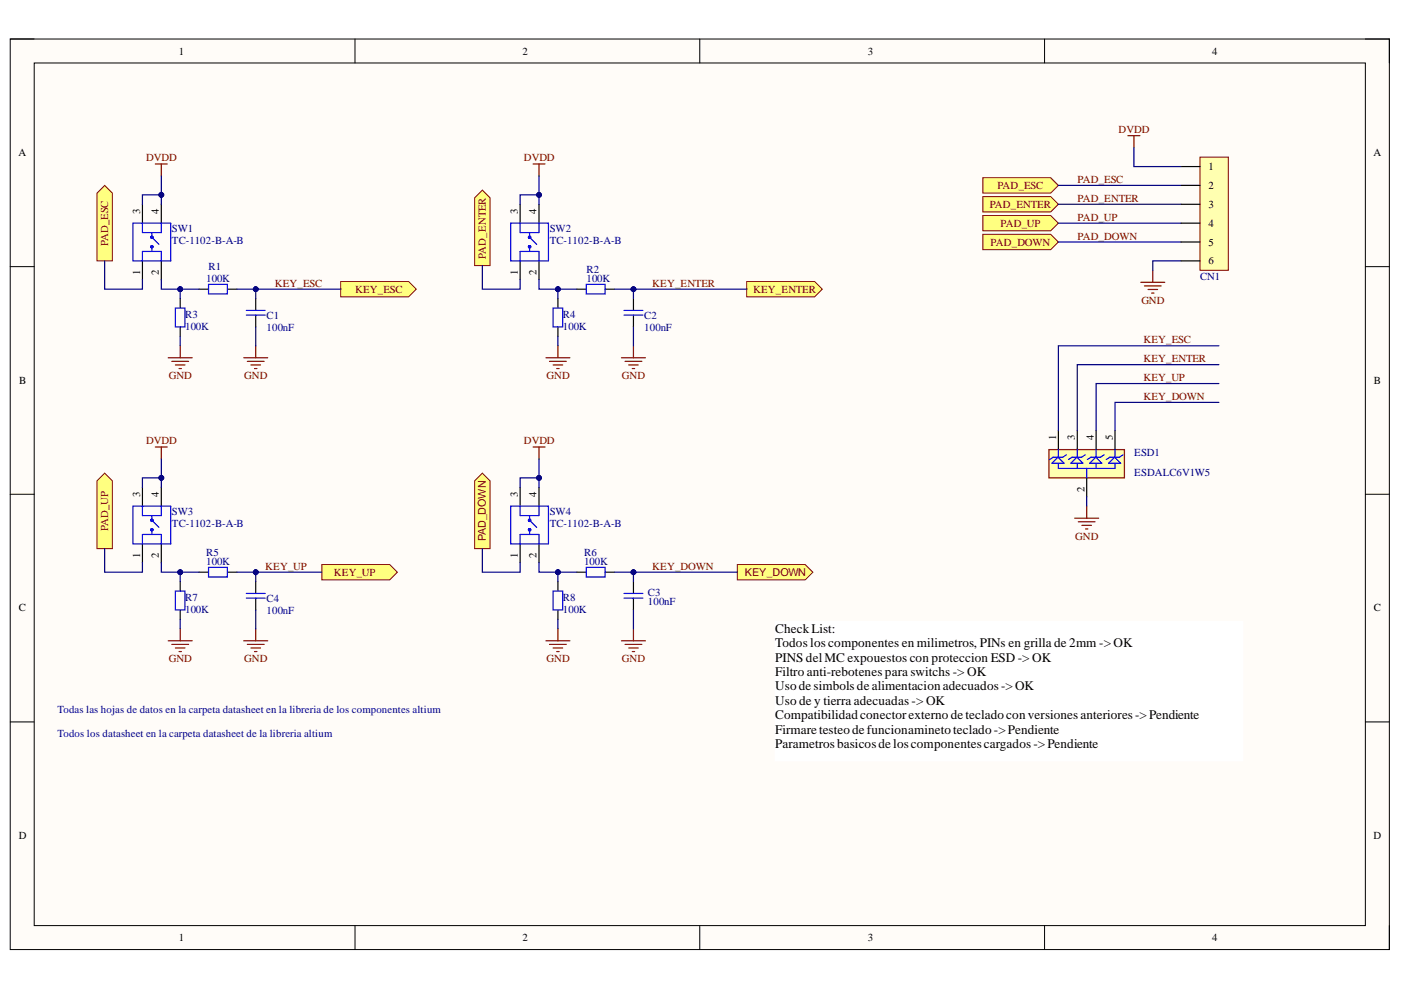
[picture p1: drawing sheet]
<svg xmlns="http://www.w3.org/2000/svg" width="297mm" height="210mm" viewBox="0 0 297 210" stroke-linecap="round" stroke-linejoin="round" font-family="sans-serif">
<path d="M2.2 8.3h292.4v193h-292.4z" fill-rule="evenodd" fill="#fffcf8"/>
<path d="M2.2 8.3h292.4v193h-292.4z" fill="none" stroke="#000" stroke-width=".21"/>
<path d="M7.3 13.4h282.2v182.8h-282.2z" fill-rule="evenodd" fill="#fffcf8"/>
<g fill="none" stroke="#000" stroke-width=".21">
<path d="M2.2 8.3h5.1M7.3 13.4h282.2v182.8h-282.2zM75.3 8.3v5M148.4 8.3v5M221.5 8.3v5.1M289.5 8.3h5.1v5.1M2.2 56.5h5.1M289.5 56.5h5.1M2.2 104.8h5.1M289.5 104.8h5.1M2.2 153.1h5.1M289.5 153.1h5.1"/>
<path d="M75.3 196.2v5.1M148.4 196.2v5.1M221.5 196.2v5.1M294.6 196.2v5.1"/>
</g>
<path d="M164.3 131.8h99.2v29.5h-99.2z" fill-rule="evenodd" fill="#fff"/>
<path d="M164.3 131.8h99.2v29.5h-99.2z" fill="none" stroke="#fff" stroke-width=".21"/>
<path d="M30.2 43.3v4M30.2 55.3v4M34.2 43.3v4M34.2 55.3v4" fill="none" stroke="#000" stroke-width=".25"/>
<g fill="none" stroke="#00f" stroke-width=".25">
<path d="M28.2 47.3h8v8h-8zM30.2 47.3v2h4v-2M30.2 55.3v-2h4v2M32.2 49.3v1l1.5 1.5M32.2 52.3v1"/>
<circle cx="32.2" cy="52.3" r=".24"/>
<circle cx="32.2" cy="50.3" r=".24"/>
</g>
<path d="M100.6 101.9l1.7-1.6 1.6 1.6v14.4h-3.3z" fill-rule="evenodd" fill="#ffff80"/>
<path d="M100.6 101.9l1.7-1.6 1.6 1.6v14.4h-3.3z" fill="none" stroke="#800000" stroke-width=".21"/>
<path d="M32.9 34.8h2.6M34.2 34.8v2.5M35.7 75.9h5M36.4 76.6h3.6M37.2 77.4h2M38 78.1h.5M38.2 73.3v2.6M51.7 75.9h5.1M52.4 76.6h3.6M53.2 77.4h2M54 78.1h.5M54.2 73.3v2.6" fill="none" stroke="#800000" stroke-width=".25"/>
<path d="M54.2 63.3v2.5M54.2 66.8v2.5" fill="none" stroke="#000" stroke-width=".25"/>
<path d="M52.2 66.8h4M52.2 65.8h4" fill="none" stroke="#00f" stroke-width=".25"/>
<path d="M156.3 119.7h14.4l1.6 1.6-1.6 1.6h-14.4z" fill-rule="evenodd" fill="#ffff80"/>
<path d="M156.3 119.7h14.4l1.6 1.6-1.6 1.6h-14.4z" fill="none" stroke="#800000" stroke-width=".21"/>
<path d="M110.3 43.3v4M110.3 55.3v4M114.3 43.3v4M114.3 55.3v4M134.3 63.3v2.5M134.3 66.8v2.5" fill="none" stroke="#000" stroke-width=".25"/>
<g fill="none" stroke="#00f" stroke-width=".25">
<path d="M108.3 47.3h8v8h-8zM110.3 47.3v2h4v-2M110.3 55.3v-2h4v2M112.3 49.3v1l1.5 1.5M112.3 52.3v1M132.3 66.8h4M132.3 65.8h4"/>
<circle cx="112.3" cy="50.3" r=".24"/>
<circle cx="112.3" cy="52.3" r=".24"/>
</g>
<path d="M113 34.8h2.6M114.3 34.8v2.5M115.7 75.9h5.1M116.5 76.6h3.6M117.3 77.4h2M118 78.1h.5M118.3 73.3v2.6M131.8 75.9h5M132.5 76.6h3.6M133.3 77.4h2M134 78.1h.6M134.3 73.3v2.6" fill="none" stroke="#800000" stroke-width=".25"/>
<path d="M68.2 119.7h14.4l1.7 1.6-1.7 1.6h-14.4z" fill-rule="evenodd" fill="#ffff80"/>
<path d="M68.2 119.7h14.4l1.7 1.6-1.7 1.6h-14.4z" fill="none" stroke="#800000" stroke-width=".21"/>
<path d="M22.2 100.3l1.6 1.6v14.4h-3.2v-14.4z" fill-rule="evenodd" fill="#ffff80"/>
<path d="M22.2 100.3l1.6 1.6v14.4h-3.2v-14.4z" fill="none" stroke="#800000" stroke-width=".21"/>
<path d="M30.2 103.3v4M30.2 115.3v4M34.2 103.3v4M34.2 115.3v4M54.2 123.3v2.5M54.2 126.8v2.5" fill="none" stroke="#000" stroke-width=".25"/>
<g fill="none" stroke="#00f" stroke-width=".25">
<path d="M28.2 107.3h8v8h-8zM30.2 107.3v2h4v-2M30.2 115.3v-2h4v2M32.2 109.3v1l1.5 1.5M32.2 112.3v1M52.2 126.8h4M52.2 125.8h4"/>
<circle cx="32.2" cy="112.3" r=".24"/>
<circle cx="32.2" cy="110.3" r=".24"/>
</g>
<path d="M32.9 94.8h2.6M34.2 94.8v2.5M35.7 135.9h5M36.4 136.6h3.6M37.2 137.4h2M38 138.1h.5M38.2 133.3v2.6M51.7 135.9h5.1M52.4 136.6h3.6M53.2 137.4h2M54 138.1h.5M54.2 133.3v2.6" fill="none" stroke="#800000" stroke-width=".25"/>
<path d="M158.3 59.7h14.4l1.6 1.6-1.6 1.6h-14.4z" fill-rule="evenodd" fill="#ffff80"/>
<path d="M158.3 59.7h14.4l1.6 1.6-1.6 1.6h-14.4z" fill="none" stroke="#800000" stroke-width=".21"/>
<path d="M100.6 41.9l1.7-1.6 1.6 1.6v14.4h-3.3z" fill-rule="evenodd" fill="#ffff80"/>
<path d="M100.6 41.9l1.7-1.6 1.6 1.6v14.4h-3.3z" fill="none" stroke="#800000" stroke-width=".21"/>
<path d="M110.3 103.3v4M110.3 115.3v4M114.3 103.3v4M114.3 115.3v4M134.3 123.3v2.5M134.3 126.8v2.5" fill="none" stroke="#000" stroke-width=".25"/>
<g fill="none" stroke="#00f" stroke-width=".25">
<path d="M108.3 107.3h8v8h-8zM110.3 107.3v2h4v-2M110.3 115.3v-2h4v2M112.3 109.3v1l1.5 1.5M112.3 112.3v1M132.3 126.8h4M132.3 125.8h4"/>
<circle cx="112.3" cy="110.3" r=".24"/>
<circle cx="112.3" cy="112.3" r=".24"/>
</g>
<path d="M113 94.8h2.6M114.3 94.8v2.5M115.7 135.9h5.1M116.5 136.6h3.6M117.3 137.4h2M118 138.1h.5M118.3 133.3v2.6M131.8 135.9h5M132.5 136.6h3.6M133.3 137.4h2M134 138.1h.6M134.3 133.3v2.6" fill="none" stroke="#800000" stroke-width=".25"/>
<path d="M22.2 39.3l1.6 1.6v14.4h-3.2v-14.4z" fill-rule="evenodd" fill="#ffff80"/>
<path d="M22.2 39.3l1.6 1.6v14.4h-3.2v-14.4z" fill="none" stroke="#800000" stroke-width=".21"/>
<path d="M72.2 59.7h14.4l1.7 1.6-1.7 1.6h-14.4z" fill-rule="evenodd" fill="#ffff80"/>
<path d="M72.2 59.7h14.4l1.7 1.6-1.7 1.6h-14.4z" fill="none" stroke="#800000" stroke-width=".21"/>
<path d="M208.4 49.7h14.4l1.6 1.6-1.6 1.6h-14.4z" fill-rule="evenodd" fill="#ffff80"/>
<path d="M208.4 49.7h14.4l1.6 1.6-1.6 1.6h-14.4z" fill="none" stroke="#800000" stroke-width=".21"/>
<path d="M208.4 45.7h14.4l1.6 1.6-1.6 1.6h-14.4z" fill-rule="evenodd" fill="#ffff80"/>
<path d="M208.4 45.7h14.4l1.6 1.6-1.6 1.6h-14.4z" fill="none" stroke="#800000" stroke-width=".21"/>
<path d="M208.4 41.7h14.4l1.6 1.6-1.6 1.6h-14.4z" fill-rule="evenodd" fill="#ffff80"/>
<path d="M208.4 41.7h14.4l1.6 1.6-1.6 1.6h-14.4z" fill="none" stroke="#800000" stroke-width=".21"/>
<path d="M208.4 37.7h14.4l1.6 1.6-1.6 1.6h-14.4z" fill-rule="evenodd" fill="#ffff80"/>
<path d="M208.4 37.7h14.4l1.6 1.6-1.6 1.6h-14.4z" fill="none" stroke="#800000" stroke-width=".21"/>
<path d="M239.1 28.8h2.6M240.4 28.8v2.5" fill="none" stroke="#800000" stroke-width=".25"/>
<path d="M222.4 95.3h16v6h-16z" fill-rule="evenodd" fill="#ffffb0"/>
<path d="M241.9 59.9h5.1M244.4 57.3v2.6M242.6 60.6h3.6M243.4 61.4h2M244.2 62.1h.5M222.4 95.3h16v6h-16zM227.9 109.9h5M228.6 110.6h3.6M229.4 111.4h2M230.1 112.1h.6M230.4 107.3v2.6" fill="none" stroke="#800000" stroke-width=".25"/>
<g fill="none" stroke="#000" stroke-width=".25">
<path d="M38.2 63.3v2M38.2 69.3v2M42.2 61.3h2M48.2 61.3h2M118.3 63.3v2M118.3 69.3v2M122.3 61.3h2M128.3 61.3h2M224.4 91.3v4M228.4 91.3v4M232.4 91.3v4M236.4 91.3v4"/>
<path d="M230.4 101.3v4M38.2 123.3v2M38.2 129.3v2M42.2 121.3h2M48.2 121.3h2M118.3 123.3v2M118.3 129.3v2M122.3 121.3h2M128.3 121.3h2"/>
</g>
<g fill="none" stroke="#00f" stroke-width=".25">
<path d="M37.2 65.3h2v4h-2zM44.2 60.3h4v2h-4zM117.3 65.3h2v4h-2zM124.3 60.3h4v2h-4zM224.3 96.9l1.3 1.3h-2.6zM224.4 95.3v1.5M224.4 98.3v1h12v-1M226.1 96.4l-.8 .5h-2l-.8 .5M228.3 96.9l1.3 1.3h-2.6zM228.4 95.3v1.5M228.4 98.3v1M230.1 96.4l-.8 .5h-2l-.8 .5"/>
<path d="M230.4 99.3v2M231 98.2l1.3-1.3 1.3 1.3zM232.4 95.3v1.5M232.4 98.3v1M234.1 96.4l-.8 .5h-2l-.8 .5M236.3 96.9l1.3 1.3h-2.5zM236.4 95.3v1.5M238.1 96.4l-.8 .5h-2l-.8 .5M37.2 125.3h2v4h-2zM44.2 120.3h4v2h-4zM117.3 125.3h2v4h-2zM124.3 120.3h4v2h-4z"/>
</g>
<path d="M134.3 61.3v2" fill="none" stroke="#000080" stroke-width=".25"/>
<circle cx="134.3" cy="61.3" r=".51" fill="#000080"/>
<circle cx="134.3" cy="61.3" r=".51" fill="none" stroke="#000080" stroke-width=".21"/>
<path d="M22.2 55.3v6h8v-2M22.2 116.3v5h8v-2M34.2 119.3v2h8" fill="none" stroke="#000080" stroke-width=".25"/>
<circle cx="38.2" cy="121.3" r=".51" fill="#000080"/>
<circle cx="38.2" cy="121.3" r=".51" fill="none" stroke="#000080" stroke-width=".21"/>
<path d="M34.2 59.3v2h8" fill="none" stroke="#000080" stroke-width=".25"/>
<circle cx="38.2" cy="61.3" r=".51" fill="#000080"/>
<circle cx="38.2" cy="61.3" r=".51" fill="none" stroke="#000080" stroke-width=".21"/>
<path d="M50.2 121.3h4v2" fill="none" stroke="#000080" stroke-width=".25"/>
<circle cx="54.2" cy="121.3" r=".51" fill="#000080"/>
<circle cx="54.2" cy="121.3" r=".51" fill="none" stroke="#000080" stroke-width=".21"/>
<path d="M50.2 61.3h22" fill="none" stroke="#000080" stroke-width=".25"/>
<circle cx="54.2" cy="61.3" r=".51" fill="#000080"/>
<circle cx="54.2" cy="61.3" r=".51" fill="none" stroke="#000080" stroke-width=".21"/>
<path d="M54.2 121.3h14" fill="none" stroke="#000080" stroke-width=".25"/>
<circle cx="54.2" cy="121.3" r=".51" fill="#000080"/>
<circle cx="54.2" cy="121.3" r=".51" fill="none" stroke="#000080" stroke-width=".21"/>
<path d="M102.3 56.3v5h8v-2M102.3 116.3v5h8v-2M114.3 119.3v2h8" fill="none" stroke="#000080" stroke-width=".25"/>
<circle cx="118.3" cy="121.3" r=".51" fill="#000080"/>
<circle cx="118.3" cy="121.3" r=".51" fill="none" stroke="#000080" stroke-width=".21"/>
<path d="M114.3 59.3v2h8" fill="none" stroke="#000080" stroke-width=".25"/>
<circle cx="118.3" cy="61.3" r=".51" fill="#000080"/>
<circle cx="118.3" cy="61.3" r=".51" fill="none" stroke="#000080" stroke-width=".21"/>
<path d="M130.3 121.3h4v2" fill="none" stroke="#000080" stroke-width=".25"/>
<circle cx="134.3" cy="121.3" r=".51" fill="#000080"/>
<circle cx="134.3" cy="121.3" r=".51" fill="none" stroke="#000080" stroke-width=".21"/>
<path d="M130.3 61.3h28" fill="none" stroke="#000080" stroke-width=".25"/>
<circle cx="134.3" cy="61.3" r=".51" fill="#000080"/>
<circle cx="134.3" cy="61.3" r=".51" fill="none" stroke="#000080" stroke-width=".21"/>
<path d="M134.3 121.3h22" fill="none" stroke="#000080" stroke-width=".25"/>
<circle cx="134.3" cy="121.3" r=".51" fill="#000080"/>
<circle cx="134.3" cy="121.3" r=".51" fill="none" stroke="#000080" stroke-width=".21"/>
<path d="M258.4 73.3h-34v18M258.4 77.3h-30v14M258.4 81.3h-26v10M258.4 85.3h-22v6M38.2 121.3v2" fill="none" stroke="#000080" stroke-width=".25"/>
<circle cx="38.2" cy="121.3" r=".51" fill="#000080"/>
<circle cx="38.2" cy="121.3" r=".51" fill="none" stroke="#000080" stroke-width=".21"/>
<path d="M38.2 61.3v2" fill="none" stroke="#000080" stroke-width=".25"/>
<circle cx="38.2" cy="61.3" r=".51" fill="#000080"/>
<circle cx="38.2" cy="61.3" r=".51" fill="none" stroke="#000080" stroke-width=".21"/>
<path d="M54.2 61.3v2" fill="none" stroke="#000080" stroke-width=".25"/>
<circle cx="54.2" cy="61.3" r=".51" fill="#000080"/>
<circle cx="54.2" cy="61.3" r=".51" fill="none" stroke="#000080" stroke-width=".21"/>
<path d="M118.3 121.3v2" fill="none" stroke="#000080" stroke-width=".25"/>
<circle cx="118.3" cy="121.3" r=".51" fill="#000080"/>
<circle cx="118.3" cy="121.3" r=".51" fill="none" stroke="#000080" stroke-width=".21"/>
<path d="M118.3 61.3v2" fill="none" stroke="#000080" stroke-width=".25"/>
<circle cx="118.3" cy="61.3" r=".51" fill="#000080"/>
<circle cx="118.3" cy="61.3" r=".51" fill="none" stroke="#000080" stroke-width=".21"/>
<g fill="none" stroke="#000080" stroke-width=".25">
<path d="M224.4 39.3h26M224.4 43.3h26M224.4 47.3h26M224.4 51.3h26M250.4 55.3h-6v2M38.2 71.3v2M54.2 69.3v4M118.3 71.3v2M134.3 69.3v4M230.4 105.3v2M38.2 131.3v2M54.2 129.3v4"/>
<path d="M118.3 131.3v2M134.3 129.3v4"/>
</g>
<path d="M254.4 33.3h6v24h-6z" fill-rule="evenodd" fill="#ffffb0"/>
<path d="M254.4 33.3h6v24h-6z" fill="none" stroke="#800000" stroke-width=".21"/>
<path d="M250.4 39.3h4M250.4 35.3h4M250.4 55.3h4M250.4 51.3h4M250.4 47.3h4M250.4 43.3h4" fill="none" stroke="#000" stroke-width=".25"/>
<path d="M34.2 37.3v6" fill="none" stroke="#000080" stroke-width=".25"/>
<circle cx="34.2" cy="41.3" r=".51" fill="#000080"/>
<circle cx="34.2" cy="41.3" r=".51" fill="none" stroke="#000080" stroke-width=".21"/>
<path d="M34.2 97.3v6" fill="none" stroke="#000080" stroke-width=".25"/>
<circle cx="34.2" cy="101.3" r=".51" fill="#000080"/>
<circle cx="34.2" cy="101.3" r=".51" fill="none" stroke="#000080" stroke-width=".21"/>
<path d="M114.3 37.3v6" fill="none" stroke="#000080" stroke-width=".25"/>
<circle cx="114.3" cy="41.3" r=".51" fill="#000080"/>
<circle cx="114.3" cy="41.3" r=".51" fill="none" stroke="#000080" stroke-width=".21"/>
<path d="M114.3 97.3v6" fill="none" stroke="#000080" stroke-width=".25"/>
<circle cx="114.3" cy="101.3" r=".51" fill="#000080"/>
<circle cx="114.3" cy="101.3" r=".51" fill="none" stroke="#000080" stroke-width=".21"/>
<path d="M34.2 41.3h-4v2" fill="none" stroke="#000080" stroke-width=".25"/>
<circle cx="34.2" cy="41.3" r=".51" fill="#000080"/>
<circle cx="34.2" cy="41.3" r=".51" fill="none" stroke="#000080" stroke-width=".21"/>
<path d="M114.3 41.3h-4v2" fill="none" stroke="#000080" stroke-width=".25"/>
<circle cx="114.3" cy="41.3" r=".51" fill="#000080"/>
<circle cx="114.3" cy="41.3" r=".51" fill="none" stroke="#000080" stroke-width=".21"/>
<path d="M34.2 101.3h-4v2" fill="none" stroke="#000080" stroke-width=".25"/>
<circle cx="34.2" cy="101.3" r=".51" fill="#000080"/>
<circle cx="34.2" cy="101.3" r=".51" fill="none" stroke="#000080" stroke-width=".21"/>
<path d="M114.3 101.3h-4v2" fill="none" stroke="#000080" stroke-width=".25"/>
<circle cx="114.3" cy="101.3" r=".51" fill="#000080"/>
<circle cx="114.3" cy="101.3" r=".51" fill="none" stroke="#000080" stroke-width=".21"/>
<path d="M240.4 31.3v4h10" fill="none" stroke="#000080" stroke-width=".25"/>
<g font-size="2.8">
<text x="164.3" y="134.2">CheckList:</text>
<text x="164.3" y="137.2">Todos los componentes en milimetros, PINs en grilla de 2mm -&gt; OK</text>
<text x="164.3" y="140.3">PINS del MC expouestos con proteccion ESD -&gt; OK</text>
<text x="164.3" y="143.3">Filtro anti-rebotenes para switchs -&gt; OK</text>
<text x="164.3" y="146.4">Usodesimbols dealimentacionadecuados-&gt;OK</text>
<text x="164.3" y="149.4">Uso de y tierra adecuadas -&gt; OK</text>
<text x="164.3" y="152.5">Compatibilidadconectorexternodetecladoconversionesanteriores-&gt;Pendiente</text>
<text x="164.3" y="155.6">Firmaretesteodefuncionaminetoteclado-&gt;Pendiente</text>
<text x="164.3" y="158.6">Parametrosbasicosdeloscomponentescargados-&gt;Pendiente</text>
</g>
<g font-size="2.3">
<text x="37.9" y="11.6">1</text>
<text x="110.8" y="11.6">2</text>
<text x="184" y="11.6">3</text>
<text x="257" y="11.6">4</text>
<text x="3.9" y="33.1">A</text>
<text x="291.2" y="33.1">A</text>
<text x="256.2" y="40.1">2</text>
<text x="256.2" y="36.1">1</text>
<text x="29.7" y="45.3" transform="rotate(-90 29.7 45.3)">3</text>
<text x="33.7" y="45.3" transform="rotate(-90 33.7 45.3)">4</text>
<text x="109.8" y="45.3" transform="rotate(-90 109.8 45.3)">3</text>
<text x="113.8" y="45.3" transform="rotate(-90 113.8 45.3)">4</text>
<text x="256.2" y="44">3</text>
<text x="256.2" y="52.1">5</text>
<text x="256.2" y="48.1">4</text>
<text x="29.7" y="58.2" transform="rotate(-90 29.7 58.2)">1</text>
<text x="33.7" y="58.4" transform="rotate(-90 33.7 58.4)">2</text>
<text x="109.8" y="58.2" transform="rotate(-90 109.8 58.2)">1</text>
<text x="113.8" y="58.4" transform="rotate(-90 113.8 58.4)">2</text>
<text x="256.2" y="56">6</text>
<text x="4.1" y="81.4">B</text>
<text x="291.3" y="81.4">B</text>
<text x="223.9" y="93.3" transform="rotate(-90 223.9 93.3)">1</text>
<text x="227.9" y="93.3" transform="rotate(-90 227.9 93.3)">3</text>
<text x="231.9" y="93.3" transform="rotate(-90 231.9 93.3)">4</text>
<text x="235.9" y="93.3" transform="rotate(-90 235.9 93.3)">5</text>
<text x="29.7" y="105.3" transform="rotate(-90 29.7 105.3)">3</text>
<text x="33.7" y="105.3" transform="rotate(-90 33.7 105.3)">4</text>
<text x="109.8" y="105.3" transform="rotate(-90 109.8 105.3)">3</text>
<text x="113.8" y="105.3" transform="rotate(-90 113.8 105.3)">4</text>
<text x="229.9" y="104.4" transform="rotate(-90 229.9 104.4)">2</text>
<text x="29.7" y="118.2" transform="rotate(-90 29.7 118.2)">1</text>
<text x="33.7" y="118.4" transform="rotate(-90 33.7 118.4)">2</text>
<text x="109.8" y="118.2" transform="rotate(-90 109.8 118.2)">1</text>
<text x="113.8" y="118.4" transform="rotate(-90 113.8 118.4)">2</text>
<text x="4" y="129.6">C</text>
<text x="291.3" y="129.6">C</text>
<text x="4" y="177.9">D</text>
<text x="291.2" y="177.9">D</text>
<text x="37.9" y="199.5">1</text>
<text x="110.8" y="199.5">2</text>
<text x="184" y="199.5">3</text>
<text x="257" y="199.5">4</text>
</g>
<g font-size="2.3" fill="#800000">
<text x="237.2" y="28.2">DVDD</text>
<text x="31" y="34.2">DVDD</text>
<text x="111.1" y="34.2">DVDD</text>
<text x="211.5" y="40.1">PAD_ESC</text>
<text x="228.5" y="38.8">PAD_ESC</text>
<text x="209.9" y="44">PAD_ENTER</text>
<text x="228.5" y="42.8">PAD_ENTER</text>
<text x="228.5" y="46.8">PAD_UP</text>
<text x="22.9" y="52.2" transform="rotate(-90 22.9 52.2)">PAD_ESC</text>
<text x="210" y="52.1">PAD_DOWN</text>
<text x="212.1" y="48.1">PAD_UP</text>
<text x="228.5" y="50.8">PAD_DOWN</text>
<text x="103" y="54.8" transform="rotate(-90 103 54.8)">PAD_ENTER</text>
<text x="58.3" y="60.8">KEY_ESC</text>
<text x="75.3" y="62">KEY_ESC</text>
<text x="138.3" y="60.8">KEY_ENTER</text>
<text x="159.7" y="62">KEY_ENTER</text>
<text x="242" y="64.4">GND</text>
<text x="242.4" y="76.8">KEY_ENTER</text>
<text x="242.4" y="72.8">KEY_ESC</text>
<text x="35.8" y="80.4">GND</text>
<text x="51.8" y="80.4">GND</text>
<text x="115.9" y="80.4">GND</text>
<text x="131.9" y="80.4">GND</text>
<text x="242.4" y="80.8">KEY_UP</text>
<text x="242.4" y="84.8">KEY_DOWN</text>
<text x="31" y="94.2">DVDD</text>
<text x="111.1" y="94.2">DVDD</text>
<text x="22.9" y="112.6" transform="rotate(-90 22.9 112.6)">PAD_UP</text>
<text x="103" y="114.8" transform="rotate(-90 103 114.8)">PAD_DOWN</text>
<text x="228" y="114.4">GND</text>
<text x="56.2" y="120.8">KEY_UP</text>
<text x="70.8" y="122">KEY_UP</text>
<text x="138.3" y="120.8">KEY_DOWN</text>
<text x="157.9" y="122">KEY_DOWN</text>
<text x="35.8" y="140.4">GND</text>
<text x="51.8" y="140.4">GND</text>
<text x="115.9" y="140.4">GND</text>
<text x="131.9" y="140.4">GND</text>
</g>
<g font-size="2.3" fill="#000080">
<text x="36.5" y="49.1">SW1</text>
<text x="36.5" y="51.6">TC-1102-B-A-B</text>
<text x="116.6" y="49.1">SW2</text>
<text x="116.6" y="51.6">TC-1102-B-A-B</text>
<text x="43.7" y="59.8">100K</text>
<text x="44.2" y="57.3">R1</text>
<text x="124.3" y="57.8">R2</text>
<text x="124.3" y="59.8">100K</text>
<text x="254.4" y="59.3">CN1</text>
<text x="39.2" y="67.4">R3</text>
<text x="39.2" y="69.9">100K</text>
<text x="56.5" y="67.6">C1</text>
<text x="56.5" y="70.1">100nF</text>
<text x="119.4" y="67.4">R4</text>
<text x="119.4" y="69.9">100K</text>
<text x="136.6" y="67.6">C2</text>
<text x="136.6" y="70.1">100nF</text>
<text x="240.5" y="96.8">ESD1</text>
<text x="240.5" y="100.8">ESDALC6V1W5</text>
<text x="36.5" y="109.1">SW3</text>
<text x="36.5" y="111.6">TC-1102-B-A-B</text>
<text x="116.6" y="109.1">SW4</text>
<text x="116.6" y="111.6">TC-1102-B-A-B</text>
<text x="43.7" y="117.8">R5</text>
<text x="43.7" y="119.8">100K</text>
<text x="123.8" y="117.8">R6</text>
<text x="123.8" y="119.8">100K</text>
<text x="39.2" y="127.4">R7</text>
<text x="39.2" y="129.9">100K</text>
<text x="56.5" y="127.6">C4</text>
<text x="56.5" y="130.1">100nF</text>
<text x="119.4" y="127.4">R8</text>
<text x="119.4" y="129.9">100K</text>
<text x="137.4" y="126.3">C3</text>
<text x="137.4" y="128.3">100nF</text>
<text x="12.2" y="151.3">Todas las hojas de datos en la carpeta datasheet en la libreria de los componentes altium</text>
<text x="12.2" y="156.3">Todos los datasheet en la carpeta datasheet de la libreria altium</text>
</g>
</svg>
